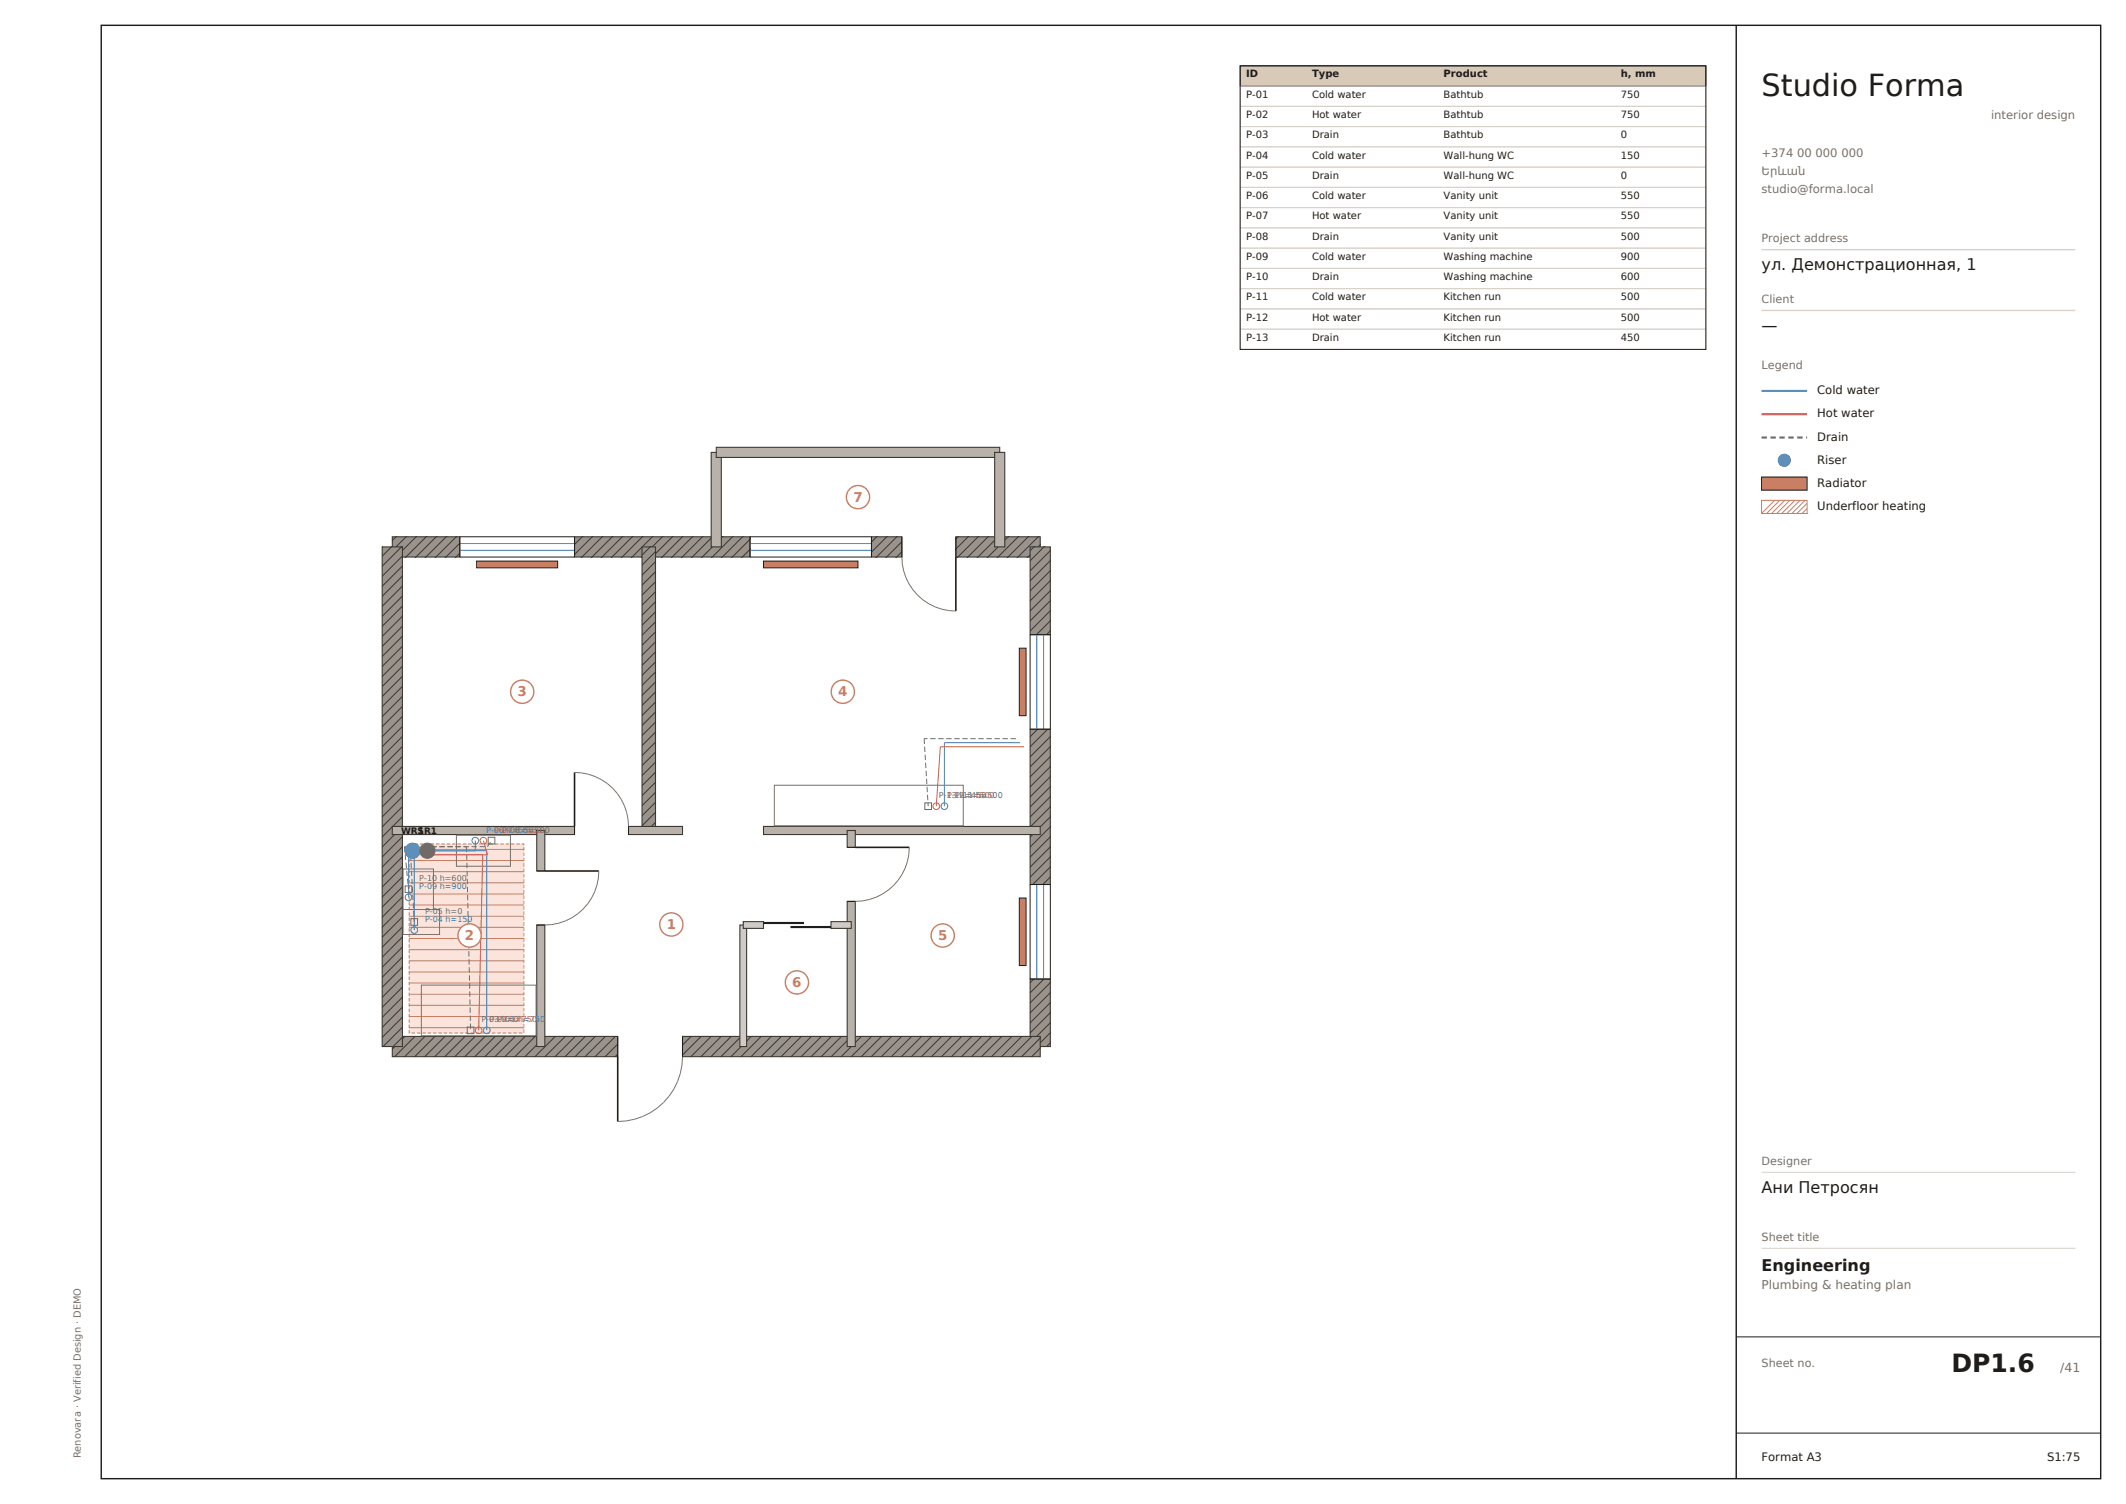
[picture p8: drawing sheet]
<svg xmlns="http://www.w3.org/2000/svg" width="420mm" height="297mm" viewBox="0 0 420 297" stroke-linecap="round" stroke-linejoin="round" font-family="sans-serif">
<path d="M80.8 166.7h22.7v37.3h-22.7z" fill-rule="evenodd" fill="#fbe4dc" stroke="#c97f63" stroke-width=".2" stroke-dasharray=".7 .4" stroke-linecap="butt"/>
<g fill="none" stroke="#c97f63" stroke-width=".2">
<path d="M80.8 178.7h22.7M80.8 176.5h22.7M80.8 174.3h22.7M80.8 172.1h22.7M80.8 169.9h22.7M80.8 167.7h22.7M80.8 198.5h22.7M80.8 196.3h22.7M80.8 194.1h22.7M80.8 191.9h22.7M80.8 189.7h22.7M80.8 187.5h22.7"/>
<path d="M80.8 185.3h22.7M80.8 183.1h22.7M80.8 180.9h22.7M80.8 202.9h22.7M80.8 200.7h22.7"/>
</g>
<path d="M77.5 106h13.3v4h-13.3z" fill-rule="evenodd" fill="#9a938c" stroke="#3b3631" stroke-width=".21"/>
<path d="M78.3 106l-.9 .8M80.3 106l-2.9 2.8M82.3 106l-4.1 4.1M84.2 106l-4.1 4.1M86.2 106l-4.1 4.1M88.2 106l-4.1 4.1M90.2 106l-4.1 4.1M90.9 109.2l-.9 .9M90.9 107.2l-2.8 2.9" fill="none" stroke="#3b3631" stroke-width=".2"/>
<path d="M113.5 106h34.7v4h-34.7z" fill-rule="evenodd" fill="#9a938c" stroke="#3b3631" stroke-width=".21"/>
<g fill="none" stroke="#3b3631" stroke-width=".2">
<path d="M115.1 106l-1.6 1.6M117 106l-3.5 3.5M119 106l-4.1 4.1M121 106l-4.1 4.1M123 106l-4.1 4.1M125 106l-4.1 4.1M126.9 106l-4.1 4.1M128.9 106l-4.1 4.1M130.9 106l-4.1 4.1M132.9 106l-4.1 4.1M134.9 106l-4.1 4.1M136.8 106l-4.1 4.1"/>
<path d="M138.8 106l-4.1 4.1M140.8 106l-4.1 4.1M142.8 106l-4.1 4.1M144.8 106l-4.1 4.1M146.7 106l-4.1 4.1M148.2 108.4l-1.6 1.7M148.2 106.5l-3.6 3.6"/>
</g>
<path d="M172.2 106h6v4h-6z" fill-rule="evenodd" fill="#9a938c" stroke="#3b3631" stroke-width=".21"/>
<path d="M173.3 106l-1.2 1.1M175.2 106l-3.1 3.1M177.2 106l-4.1 4.1M178.2 108.9l-1.1 1.2M178.2 106.9l-3.1 3.2" fill="none" stroke="#3b3631" stroke-width=".2"/>
<path d="M188.8 106h16.7v4h-16.7z" fill-rule="evenodd" fill="#9a938c" stroke="#3b3631" stroke-width=".21"/>
<path d="M189.3 106l-.5 .5M191.3 106l-2.5 2.5M193.3 106l-4.1 4.1M195.3 106l-4.1 4.1M197.2 106l-4.1 4.1M199.2 106l-4.1 4.1M201.2 106l-4.1 4.1M203.2 106l-4.1 4.1M205.2 106l-4.1 4.1M205.6 109.5l-.6 .6M205.6 107.5l-2.6 2.6" fill="none" stroke="#3b3631" stroke-width=".2"/>
<path d="M203.5 108h4v17.3h-4z" fill-rule="evenodd" fill="#9a938c" stroke="#3b3631" stroke-width=".21"/>
<path d="M204.3 108l-.8 .8M206.3 108l-2.8 2.8M207.6 118.6l-4.1 4.1M207.6 116.6l-4.1 4.1M207.6 114.6l-4.1 4.1M207.6 112.6l-4.1 4.1M207.6 110.7l-4.1 4.1M207.6 108.7l-4.1 4.1M207.6 124.5l-.9 .9M207.6 122.5l-2.9 2.9M207.6 120.6l-4.1 4.1" fill="none" stroke="#3b3631" stroke-width=".2"/>
<path d="M203.5 144h4v30.7h-4z" fill-rule="evenodd" fill="#9a938c" stroke="#3b3631" stroke-width=".21"/>
<g fill="none" stroke="#3b3631" stroke-width=".2">
<path d="M205 143.9l-1.5 1.6M207 143.9l-3.5 3.6M207.6 159.3l-4.1 4.1M207.6 157.3l-4.1 4.1M207.6 155.3l-4.1 4.1M207.6 153.3l-4.1 4.1M207.6 151.3l-4.1 4.1M207.6 149.4l-4.1 4.1M207.6 147.4l-4.1 4.1M207.6 145.4l-4.1 4.1M207.6 173.1l-1.6 1.6M207.6 171.1l-3.6 3.6"/>
<path d="M207.6 169.2l-4.1 4.1M207.6 167.2l-4.1 4.1M207.6 165.2l-4.1 4.1M207.6 163.2l-4.1 4.1M207.6 161.2l-4.1 4.1"/>
</g>
<path d="M203.5 193.3h4v13.4h-4z" fill-rule="evenodd" fill="#9a938c" stroke="#3b3631" stroke-width=".21"/>
<path d="M204.3 193.3l-.8 .8M206.3 193.3l-2.8 2.8M207.6 199.9l-4.1 4.1M207.6 197.9l-4.1 4.2M207.6 196l-4.1 4.1M207.6 194l-4.1 4.1M207.6 205.9l-.9 .8M207.6 203.9l-2.9 2.8M207.6 201.9l-4.1 4.1" fill="none" stroke="#3b3631" stroke-width=".2"/>
<path d="M134.8 204.7h70.7v4h-70.7z" fill-rule="evenodd" fill="#9a938c" stroke="#3b3631" stroke-width=".21"/>
<g fill="none" stroke="#3b3631" stroke-width=".2">
<path d="M136.6 204.6l-1.8 1.8M138.6 204.6l-3.8 3.8M140.5 204.6l-4.1 4.1M142.5 204.6l-4.1 4.1M144.5 204.6l-4.1 4.1M146.5 204.6l-4.1 4.1M148.5 204.6l-4.1 4.1M150.4 204.6l-4.1 4.1M152.4 204.6l-4.1 4.1M154.4 204.6l-4.1 4.1M156.4 204.6l-4.1 4.1M158.4 204.6l-4.1 4.1"/>
<path d="M160.3 204.6l-4.1 4.1M162.3 204.6l-4.1 4.1M164.3 204.6l-4.1 4.1M166.3 204.6l-4.1 4.1M168.3 204.6l-4.1 4.1M170.2 204.6l-4.1 4.1M172.2 204.6l-4.1 4.1M174.2 204.6l-4.1 4.1M176.2 204.6l-4.1 4.1M178.2 204.6l-4.1 4.1M180.1 204.6l-4.1 4.1M182.1 204.6l-4.1 4.1"/>
<path d="M184.1 204.6l-4.1 4.1M186.1 204.6l-4.1 4.1M188.1 204.6l-4.1 4.1M190 204.6l-4.1 4.1M192 204.6l-4.1 4.1M194 204.6l-4.1 4.1M196 204.6l-4.1 4.1M198 204.6l-4.1 4.1M199.9 204.6l-4.1 4.1M201.9 204.6l-4.1 4.1M203.9 204.6l-4.1 4.1M205.6 206.9l-1.8 1.8"/>
<path d="M205.6 204.9l-3.8 3.8"/>
</g>
<path d="M77.5 204.7h44.5v4h-44.5z" fill-rule="evenodd" fill="#9a938c" stroke="#3b3631" stroke-width=".21"/>
<g fill="none" stroke="#3b3631" stroke-width=".2">
<path d="M78.1 204.6l-.7 .6M80 204.6l-2.6 2.6M82 204.6l-4.1 4.1M84 204.6l-4.1 4.1M86 204.6l-4.1 4.1M88 204.6l-4.1 4.1M89.9 204.6l-4.1 4.1M91.9 204.6l-4.1 4.1M93.9 204.6l-4.1 4.1M95.9 204.6l-4.1 4.1M97.9 204.6l-4.1 4.1M99.8 204.6l-4.1 4.1"/>
<path d="M101.8 204.6l-4.1 4.1M103.8 204.6l-4.1 4.1M105.8 204.6l-4.1 4.1M107.8 204.6l-4.1 4.1M109.7 204.6l-4.1 4.1M111.7 204.6l-4.1 4.1M113.7 204.6l-4.1 4.1M115.7 204.6l-4.1 4.1M117.7 204.6l-4.1 4.1M119.6 204.6l-4.1 4.1M121.6 204.6l-4.1 4.1M122.1 208.1l-.6 .6"/>
<path d="M122.1 206.1l-2.6 2.6"/>
</g>
<path d="M75.5 108h4v98.7h-4z" fill-rule="evenodd" fill="#9a938c" stroke="#3b3631" stroke-width=".21"/>
<g fill="none" stroke="#3b3631" stroke-width=".2">
<path d="M77.4 108l-2 1.9M79.4 108l-4 3.9M79.5 119.6l-4.1 4.1M79.5 115.7l-4.1 4.1M79.5 109.7l-4.1 4.1M79.5 117.7l-4.1 4.1M79.5 113.7l-4.1 4.1M79.5 111.7l-4.1 4.1M79.5 139.4l-4.1 4.1M79.5 137.5l-4.1 4.1M79.5 135.5l-4.1 4.1M79.5 133.5l-4.1 4.1"/>
<path d="M79.5 131.5l-4.1 4.1M79.5 129.5l-4.1 4.1M79.5 127.6l-4.1 4.1M79.5 125.6l-4.1 4.1M79.5 123.6l-4.1 4.1M79.5 121.6l-4.1 4.1M79.5 159.2l-4.1 4.1M79.5 157.3l-4.1 4.1M79.5 155.3l-4.1 4.1M79.5 153.3l-4.1 4.1M79.5 151.3l-4.1 4.1M79.5 147.4l-4.1 4.1"/>
<path d="M79.5 145.4l-4.1 4.1M79.5 143.4l-4.1 4.1M79.5 141.4l-4.1 4.1M79.5 149.3l-4.1 4.1M79.5 179l-4.1 4.1M79.5 177.1l-4.1 4.1M79.5 175.1l-4.1 4.1M79.5 173.1l-4.1 4.1M79.5 171.1l-4.1 4.1M79.5 169.1l-4.1 4.1M79.5 167.2l-4.1 4.1M79.5 165.2l-4.1 4.1"/>
<path d="M79.5 163.2l-4.1 4.1M79.5 161.2l-4.1 4.1M79.5 198.8l-4.1 4.1M79.5 196.9l-4.1 4.1M79.5 194.9l-4.1 4.1M79.5 192.9l-4.1 4.1M79.5 190.9l-4.1 4.1M79.5 188.9l-4.1 4.1M79.5 187l-4.1 4.1M79.5 185l-4.1 4.1M79.5 183l-4.1 4.1M79.5 181l-4.1 4.1"/>
<path d="M79.5 204.8l-1.9 1.9M79.5 202.8l-3.9 3.9M79.5 200.8l-4.1 4.1"/>
</g>
<path d="M126.8 108h2.7v56h-2.7z" fill-rule="evenodd" fill="#9a938c" stroke="#3b3631" stroke-width=".21"/>
<g fill="none" stroke="#3b3631" stroke-width=".2">
<path d="M128.5 108l-1.7 1.7M129.5 118.8l-2.7 2.7M129.5 116.8l-2.7 2.8M129.5 114.8l-2.7 2.8M129.5 112.8l-2.7 2.8M129.5 110.9l-2.7 2.7M129.5 108.9l-2.7 2.7M129.5 138.6l-2.7 2.7M129.5 136.6l-2.7 2.8M129.5 134.6l-2.7 2.8M129.5 132.6l-2.7 2.8M129.5 130.7l-2.7 2.7"/>
<path d="M129.5 128.7l-2.7 2.7M129.5 126.7l-2.7 2.8M129.5 124.7l-2.7 2.8M129.5 122.7l-2.7 2.8M129.5 120.8l-2.7 2.7M129.5 158.4l-2.7 2.7M129.5 156.4l-2.7 2.8M129.5 154.4l-2.7 2.8M129.5 152.4l-2.7 2.8M129.5 150.5l-2.7 2.7M129.5 148.5l-2.7 2.7M129.5 146.5l-2.7 2.8"/>
<path d="M129.5 144.5l-2.7 2.8M129.5 142.5l-2.7 2.8M129.5 140.6l-2.7 2.7M129.5 162.3l-1.7 1.7M129.5 160.4l-2.7 2.7"/>
</g>
<g fill="#b9b2aa" stroke="#3b3631" stroke-width=".21">
<path d="M77.5 163.2h36v1.6h-36z" fill-rule="evenodd"/>
<path d="M124.2 163.2h10.6v1.6h-10.6z" fill-rule="evenodd"/>
<path d="M150.8 163.2h54.7v1.6h-54.7z" fill-rule="evenodd"/>
<path d="M106 164h1.6v8h-1.6z" fill-rule="evenodd"/>
<path d="M106 182.7h1.6v24h-1.6z" fill-rule="evenodd"/>
<path d="M167.4 164h1.6v3.3h-1.6z" fill-rule="evenodd"/>
<path d="M167.4 178h1.6v28.7h-1.6z" fill-rule="evenodd"/>
</g>
<g fill="#cfcac4" stroke="#3b3631" stroke-width=".21">
<path d="M146.2 182.7h1.3v24h-1.3z" fill-rule="evenodd"/>
<path d="M146.8 182h4v1.3h-4z" fill-rule="evenodd"/>
<path d="M164.2 182h4v1.3h-4z" fill-rule="evenodd"/>
</g>
<g fill="#b9b2aa" stroke="#3b3631" stroke-width=".21">
<path d="M140.5 89.3h2v18.7h-2z" fill-rule="evenodd"/>
<path d="M141.5 88.3h56v2h-56z" fill-rule="evenodd"/>
<path d="M196.5 89.3h2v18.7h-2z" fill-rule="evenodd"/>
</g>
<path d="M188.8 110v10.7M113.5 152.5v10.7M107.6 172h10.7M169 167.3h10.6M122 208.7v12.8" fill="none" stroke="#1f1d1b" stroke-width=".32"/>
<path d="M178.2 110a10.7 10.7 0 0 0 10.6 10.7M113.5 152.5a10.7 10.7 0 0 1 10.7 10.7M153 155.1h37.3v8h-37.3zM79.6 179.6h7.2v4.9h-7.2zM79.6 171.6h6v8h-6zM90.2 164.9h10.6v6.2h-10.6zM118.3 172a10.7 10.7 0 0 1-10.7 10.7M179.6 167.3a10.7 10.7 0 0 1-10.6 10.7M83.2 194.5h22.7v10h-22.7zM134.8 208.7a12.8 12.8 0 0 1-12.8 12.8" fill="none" stroke="#7a7068" stroke-width=".2"/>
<g fill="none" stroke="#1f1d1b" stroke-width=".2">
<path d="M90.8 106h22.7v4h-22.7zM148.2 106h24v4h-24zM178.2 106v4M188.8 106v4M203.5 125.3h4v18.7h-4zM106 172h1.6M113.5 163.2v1.6M124.2 163.2v1.6M167.4 167.3h1.6M167.4 178h1.6M203.5 174.7h4v18.6h-4zM106 182.7h1.6"/>
<path d="M122 204.7v4M134.8 204.7v4"/>
</g>
<path d="M150.8 182.3h8M156.2 183.1h8" fill="none" stroke="#1f1d1b" stroke-width=".42"/>
<g fill="none" stroke="#3d7fb5" stroke-width=".2">
<path d="M90.8 108.7h22.7M90.8 107.3h22.7M148.2 108.7h24M148.2 107.3h24M204.8 125.3v18.7M206.2 125.3v18.7M201.5 146.7h-14.9v12.5M80.7 177.2v-9.2h1.1v15.7M84.4 168h11.8v35.5M93.9 166v2M204.8 174.7v18.6M206.2 174.7v18.6"/>
<circle cx="186.6" cy="159.2" r=".66"/>
<circle cx="80.7" cy="177.2" r=".66"/>
<circle cx="93.9" cy="166" r=".66"/>
<circle cx="81.8" cy="183.7" r=".66"/>
<circle cx="96.2" cy="203.5" r=".66"/>
</g>
<g fill="none" stroke="#d9534f" stroke-width=".2">
<path d="M202.3 147.5h-16.5l-.8 11.7M95.4 168.8l-.8 34.7M95.5 166l.8 2.8h-11.1"/>
<circle cx="185" cy="159.2" r=".66"/>
<circle cx="95.5" cy="166" r=".66"/>
<circle cx="94.6" cy="203.5" r=".66"/>
</g>
<path d="M182.6 145.9l.8 13.3M200.7 145.9h-18.1M79.9 167.2l.8 8.4M80.7 167.2h.3M80.7 167.2h-.8M81 167.2l.8 14.9M83.6 167.2h8.6M83.6 167.2h12.7M92.2 167.2l.8 36.3M96.3 167.2l.8-1.2" fill="none" stroke="#6b6b6b" stroke-width=".2" stroke-dasharray="1.1 .5" stroke-linecap="butt"/>
<path d="M182.7 158.5h1.3v1.4h-1.3zM80 174.9h1.4v1.4h-1.4zM96.4 165.3h1.4v1.4h-1.4zM81.2 181.4h1.3v1.3h-1.3zM92.3 202.8h1.3v1.3h-1.3z" fill="none" stroke="#6b6b6b" stroke-width=".2"/>
<circle cx="81.5" cy="168" r="1.5" fill="#3d7fb5" stroke="#3d7fb5" stroke-width=".2"/>
<circle cx="84.4" cy="168" r="1.5" fill="#6b6b6b" stroke="#6b6b6b" stroke-width=".2"/>
<g fill="#c97f63" stroke="#1f1d1b" stroke-width=".2">
<path d="M94.2 110.8h16v1.3h-16z" fill-rule="evenodd"/>
<path d="M150.8 110.8h18.7v1.3h-18.7z" fill-rule="evenodd"/>
<path d="M201.4 177.3h1.3v13.4h-1.3z" fill-rule="evenodd"/>
<path d="M201.4 128h1.3v13.3h-1.3z" fill-rule="evenodd"/>
</g>
<g fill="#fff" stroke="#c97f63" stroke-width=".28">
<circle cx="132.6" cy="182.6" r="2.29"/>
<circle cx="92.8" cy="184.7" r="2.29"/>
<circle cx="103.2" cy="136.6" r="2.29"/>
<circle cx="166.5" cy="136.6" r="2.29"/>
<circle cx="186.2" cy="184.7" r="2.29"/>
<circle cx="157.4" cy="194" r="2.29"/>
<circle cx="169.5" cy="98.2" r="2.29"/>
</g>
<path d="M245 13h92v4h-92z" fill-rule="evenodd" fill="#d9c9b7" stroke="#1f1d1b" stroke-width=".2"/>
<g fill="none" stroke="#d8d2ca" stroke-width=".2">
<path d="M245 17h92v4h-92zM245 21h92v4h-92zM245 25h92v4h-92zM245 29h92v4h-92zM245 33h92v4h-92zM245 37h92v4h-92zM245 41h92v4h-92zM245 45h92v4h-92zM245 49h92v4h-92zM245 53h92v4h-92zM245 57h92v4h-92zM245 61h92v4h-92z"/>
<path d="M245 65h92v4h-92z"/>
</g>
<path d="M245 13h92v56h-92z" fill="none" stroke="#1f1d1b" stroke-width=".2"/>
<path d="M20 5h395v287h-395zM343 5v287" fill="none" stroke="#1f1d1b" stroke-width=".28"/>
<path d="M348 49.3h62M348 61.3h62" fill="none" stroke="#d8d2ca" stroke-width=".28"/>
<path d="M348 77.2h9" fill="none" stroke="#3d7fb5" stroke-width=".42"/>
<path d="M348 81.8h9" fill="none" stroke="#d9534f" stroke-width=".42"/>
<path d="M348 86.4h9" fill="none" stroke="#6b6b6b" stroke-width=".42" stroke-dasharray="1.1 .7" stroke-linecap="butt"/>
<circle cx="352.5" cy="90.9" r="1.2" fill="#3d7fb5" stroke="#3d7fb5" stroke-width=".2"/>
<path d="M348 94.2h9v2.6h-9z" fill-rule="evenodd" fill="#c97f63" stroke="#1f1d1b" stroke-width=".2"/>
<path d="M348 98.8h9v2.6h-9zM350.6 98.8l-2.6 2.6M351.6 98.8l-2.6 2.6M352.6 98.8l-2.6 2.6M353.6 98.8l-2.6 2.6M354.6 98.8l-2.6 2.6M355.6 98.8l-2.6 2.6M356.6 98.8l-2.6 2.6M357 99.4l-2 2M357 101.4h.1M357 100.4l-1 1" fill="none" stroke="#c97f63" stroke-width=".2"/>
<path d="M348 231.5h62M348 246.5h62" fill="none" stroke="#d8d2ca" stroke-width=".2"/>
<path d="M343 264h72M343 283h72" fill="none" stroke="#1f1d1b" stroke-width=".2"/>
<text font-size="6" fill="#1f1d1b" x="348" y="19">Studio Forma</text>
<text font-size="4.9" fill="#1f1d1b" x="385.5" y="271">DP1.6</text>
<g font-size="3.2" fill="#1f1d1b">
<text x="348" y="53.3">ул. Демонстрационная, 1</text>
<text x="348" y="65.3">—</text>
<text x="348" y="235.5">Ани Петросян</text>
<text x="348" y="251">Engineering</text>
</g>
<g font-size="2.6" fill="#c97f63">
<text x="168.6" y="99.1">7</text>
<text x="102.2" y="137.5">3</text>
<text x="165.6" y="137.5">4</text>
<text x="91.8" y="185.7">2</text>
<text x="131.7" y="183.5">1</text>
<text x="185.3" y="185.7">5</text>
<text x="156.5" y="194.9">6</text>
</g>
<text font-size="2.5" fill="#7a7068" x="407" y="271">/41</text>
<text font-size="2.4" fill="#7a7068" x="348" y="254.6">Plumbing &amp; heating plan</text>
<g font-size="2.3" fill="#7a7068">
<text x="393.3" y="23.5">interior design</text>
<text x="348" y="31">+374 00 000 000</text>
<text x="348" y="34.6">Երևան</text>
<text x="348" y="38.2">studio@forma.local</text>
</g>
<g font-size="2.3" fill="#1f1d1b">
<text x="359" y="77.8">Cold water</text>
<text x="359" y="82.4">Hot water</text>
<text x="359" y="87">Drain</text>
<text x="359" y="91.6">Riser</text>
<text x="359" y="96.2">Radiator</text>
<text x="359" y="100.8">Underfloor heating</text>
<text x="348" y="288.5">Format A3</text>
<text x="404.4" y="288.5">S1:75</text>
</g>
<g font-size="2.2" fill="#7a7068">
<text x="348" y="47.8">Project address</text>
<text x="348" y="59.8">Client</text>
<text x="348" y="72.8">Legend</text>
<text x="348" y="230">Designer</text>
<text x="348" y="245">Sheet title</text>
<text x="348" y="270">Sheet no.</text>
</g>
<g font-size="2" fill="#1f1d1b">
<text x="246.2" y="15.3">ID</text>
<text x="259.2" y="15.3">Type</text>
<text x="285.2" y="15.3">Product</text>
<text x="320.2" y="15.3">h, mm</text>
<text x="246.2" y="19.3">P-01</text>
<text x="246.2" y="23.3">P-02</text>
<text x="259.2" y="19.3">Cold water</text>
<text x="259.2" y="23.3">Hot water</text>
<text x="285.2" y="19.3">Bathtub</text>
<text x="285.2" y="23.3">Bathtub</text>
<text x="320.2" y="19.3">750</text>
<text x="320.2" y="23.3">750</text>
<text x="246.2" y="27.3">P-03</text>
<text x="259.2" y="27.3">Drain</text>
<text x="285.2" y="27.3">Bathtub</text>
<text x="320.2" y="27.3">0</text>
<text x="246.2" y="31.3">P-04</text>
<text x="246.2" y="35.3">P-05</text>
<text x="259.2" y="31.3">Cold water</text>
<text x="259.2" y="35.3">Drain</text>
<text x="285.2" y="31.3">Wall-hung WC</text>
<text x="285.2" y="35.3">Wall-hung WC</text>
<text x="320.2" y="31.3">150</text>
<text x="320.2" y="35.3">0</text>
<text x="246.2" y="39.3">P-06</text>
<text x="259.2" y="39.3">Cold water</text>
<text x="285.2" y="39.3">Vanity unit</text>
<text x="320.2" y="39.3">550</text>
<text x="246.2" y="43.3">P-07</text>
<text x="246.2" y="47.3">P-08</text>
<text x="259.2" y="43.3">Hot water</text>
<text x="259.2" y="47.3">Drain</text>
<text x="285.2" y="43.3">Vanity unit</text>
<text x="285.2" y="47.3">Vanity unit</text>
<text x="320.2" y="43.3">550</text>
<text x="320.2" y="47.3">500</text>
<text x="246.2" y="51.3">P-09</text>
<text x="259.2" y="51.3">Cold water</text>
<text x="285.2" y="51.3">Washing machine</text>
<text x="320.2" y="51.3">900</text>
<text x="246.2" y="55.3">P-10</text>
<text x="246.2" y="59.3">P-11</text>
<text x="259.2" y="55.3">Drain</text>
<text x="259.2" y="59.3">Cold water</text>
<text x="285.2" y="55.3">Washing machine</text>
<text x="285.2" y="59.3">Kitchen run</text>
<text x="320.2" y="55.3">600</text>
<text x="320.2" y="59.3">500</text>
<text x="246.2" y="63.3">P-12</text>
<text x="259.2" y="63.3">Hot water</text>
<text x="285.2" y="63.3">Kitchen run</text>
<text x="320.2" y="63.3">500</text>
<text x="246.2" y="67.3">P-13</text>
<text x="259.2" y="67.3">Drain</text>
<text x="285.2" y="67.3">Kitchen run</text>
<text x="320.2" y="67.3">450</text>
</g>
<text font-size="1.9" fill="#7a7068" x="16" y="288" transform="rotate(-90 16 288)">Renovara · Verified Design · DEMO</text>
<g font-size="1.8" fill="#1f1d1b">
<text x="79.2" y="164.7">WR1</text>
<text x="82.5" y="164.7">SR1</text>
</g>
<g font-size="1.6" fill="#6b6b6b">
<text x="185.5" y="157.6">P-13 h=450</text>
<text x="99.2" y="164.4">P-08 h=500</text>
<text x="82.8" y="174">P-10 h=600</text>
<text x="84" y="180.5">P-05 h=0</text>
<text x="95.1" y="201.9">P-03 h=0</text>
</g>
<g font-size="1.6" fill="#d9534f">
<text x="187.1" y="157.6">P-12 h=500</text>
<text x="97.6" y="164.4">P-07 h=550</text>
<text x="96.7" y="201.9">P-02 h=750</text>
</g>
<g font-size="1.6" fill="#3d7fb5">
<text x="188.7" y="157.6">P-11 h=500</text>
<text x="96" y="164.4">P-06 h=550</text>
<text x="82.8" y="175.6">P-09 h=900</text>
<text x="84" y="182.1">P-04 h=150</text>
<text x="98.3" y="201.9">P-01 h=750</text>
</g>
</svg>
